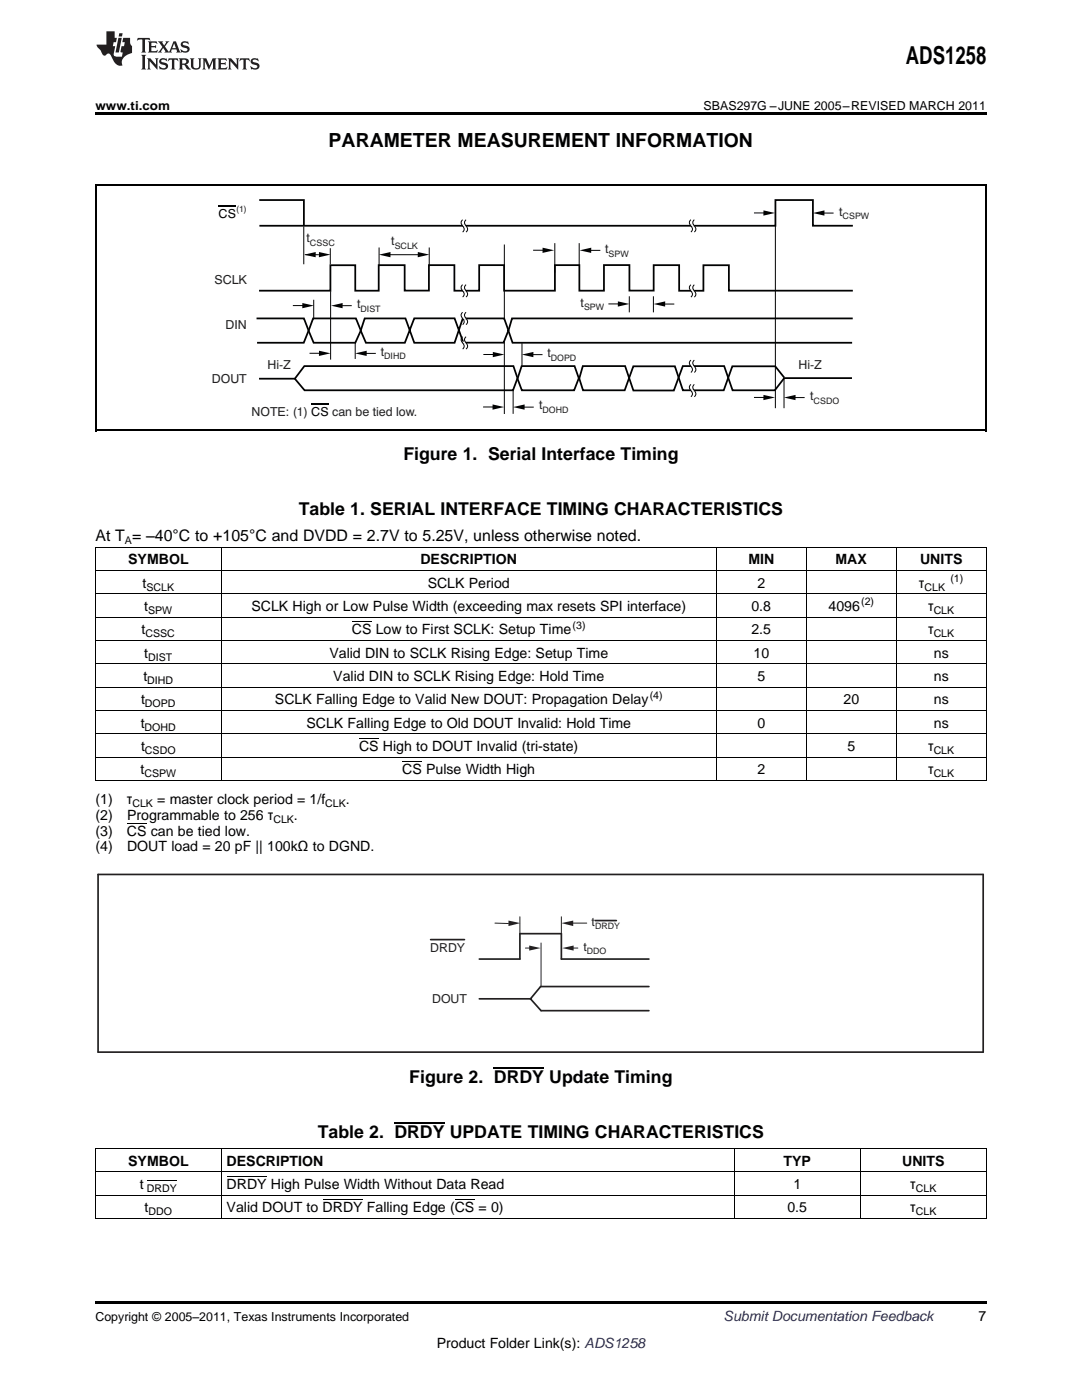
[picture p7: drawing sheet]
<svg xmlns="http://www.w3.org/2000/svg" width="216mm" height="279mm" viewBox="0 0 216 279" stroke-linecap="round" stroke-linejoin="round" font-family="sans-serif">
<g fill="#231f20">
<path d="M27.5 7.6l-.1 .5 .4-.2h.6v.1v2.1l-.2 .4h1l-.3-.4v-2.1l.1-.1h.5l.5 .2-.2-.5zM29.5 8.3l.2 .3v1.5l-.2 .4h1.8l.2-.6a1.04 1.04 0 0 1-1.3 .2v-.7h.6l.3 .2v-.6l-.3 .2h-.6v-.6l.8-.1 .4 .3-.2-.5zM31.5 8.3l.9 1.1-.9 1.1h.8l-.2-.2 .5-.7 .4 .7-.2 .2h1.5l-.1-.2 .1-.4h.9l.1 .4-.2 .2h1l-.3-.3-.7-1.9h-.5l-.9 2-.8-1 .9-1h-.8l.1 .3-.3 .5-.4-.6 .2-.2zM34.7 8.6l.4 1h-.7zM36.3 8.4a.63 .63 0 0 0-.2 .7 .63 .63 0 0 0 .6 .4l.6 .2 .1 .2a.75 .75 0 0 1-.7 .4 .75 .75 0 0 1-.6-.5l.1 .7 .1-.1a1.11 1.11 0 0 0 1.5-.6 1.13 1.13 0 0 0-1.2-.8l-.1-.4a1.04 1.04 0 0 1 1.2 .2l-.2-.5-.1 .1-.5-.2zM28.2 10.9l.2 .4v2.2l-.2 .4h1l-.3-.4v-2.2l.3-.4zM29.3 11.6l.3 .4v1.5l-.3 .4h.8l-.2-.4v-1.3l1.5 1.7v-1.9l.2-.4h-.7l.2 .4v.9l-1.1-1.3zM32 11.8a.62 .62 0 0 0-.2 .7 .62 .62 0 0 0 .6 .4l.6 .1 .1 .3a.76 .76 0 0 1-.7 .3 .76 .76 0 0 1-.6-.4l.1 .7 .1-.1a1.11 1.11 0 0 0 1.5-.6 1.13 1.13 0 0 0-1.2-.8l-.1-.4a1.04 1.04 0 0 1 1.2 .2l-.2-.6-.1 .1-.5-.1zM33.7 11.6l-.2 .6a.61 .61 0 0 1 .8-.3v1.6l-.2 .4h.9l-.2-.4v-1.6a.63 .63 0 0 1 .8 .3l-.2-.6zM35.6 11.6l.3 .4v1.5l-.3 .4h1l-.2-.2v-.8l.5 .2a.76 .76 0 0 0 1.2 .7l-1-1a.58 .58 0 0 0 .6-.5 .58 .58 0 0 0-.5-.6zM36.4 11.9h.1a.45 .45 0 0 1 .5 .1 .45 .45 0 0 1 .1 .5l-.7 .2zM37.9 11.6l.2 .2a2.17 2.17 0 0 0 .3 1.9 .99 .99 0 0 0 1.6-.6v-1.1l.2-.4h-.7l.2 .2a1.92 1.92 0 0 1-.2 1.8 .6 .6 0 0 1-.9-.5v-1.1l.2-.4zM40.4 11.6l.2 .4v1.5l-.2 .4h.7l-.2-.4v-1.4l.8 1.8 .8-1.8v1.4l-.2 .4h.9l-.2-.4v-1.5l.2-.4h-.8l-.6 1.5-.6-1.5zM43.4 11.6l.2 .4v1.5l-.2 .4h1.8l.2-.6a1.04 1.04 0 0 1-1.3 .1v-.6h.5l.4 .2v-.6l-.4 .2h-.5v-.7h.8l.3 .3-.1-.6zM45.5 11.6l.2 .4v1.5l-.2 .4h.7l-.2-.4v-1.3l1.5 1.7v-1.9l.2-.4h-.7l.2 .4v.9l-1.1-1.3zM47.9 11.6l-.1 .6a.61 .61 0 0 1 .8-.3v1.6l-.3 .4h1l-.3-.4 .1-1.6a.63 .63 0 0 1 .7 .3l-.1-.6zM50.2 11.8a.62 .62 0 0 0-.2 .7 .62 .62 0 0 0 .6 .4l.6 .1 .2 .3a.76 .76 0 0 1-.8 .3 .76 .76 0 0 1-.6-.4l.1 .7 .2-.1a1.11 1.11 0 0 0 1.5-.6 1.13 1.13 0 0 0-1.3-.8l-.1-.4a1.04 1.04 0 0 1 1.2 .2l-.1-.6-.2 .1-.5-.1z"/>
<path d="M21.2 6.3v2.6h-1.9l.1 .4 .7 .9a.91 .91 0 0 0 1 .8 .56 .56 0 0 1 .5-.3 .56 .56 0 0 1 .5 .3l.4 .8a1.53 1.53 0 0 0 1.9 1.2 1.54 1.54 0 0 1 1-2.1l.9-.3v-1.4a1.52 1.52 0 0 1-.3-1.6h-1.4l-.2 .8h.5l-.2 .8h-.4l-.2 1v.2l.4 .1-.2 .8a1.93 1.93 0 0 1-1.6-.3l.3-1.8h-.5l.2-.8h.4l.2-.8h-.4v-1.3zM23.6 7.6l-.6 2.9h.7l.6-2.9zM23.8 6.6l-.1 .7h.6l.2-.7z"/>
</g>
<path d="M43.6 41.2h3.5" fill="none" stroke="#010202" stroke-width=".25"/>
<path d="M51.7 39.9h8.9v5.2M170.2 58h-24.8v-5.1h-5v5.1h-4.9v-5.1h-5.1v5.1h-4.8v-5.1h-5.1v5.1h-4.9v-5.1h-4.9v5.1h-10.1v-5.1h-5v5.1h-4.9v-5.1h-5.1v5.1h-4.9v-5.1h-5.1v5.1h-4.7v-5.1h-5v5.1h-14.2M170.2 45.1h-8v-5.2h-7.5v5.2h-102.9M51.2 63.5h9.4l1 2.5-1 2.4h-9.3M51.7 75.6h7.3M60.7 73.1h41.7l.9 2.4-.9 2.4h-41.6l-2-2.3zM62.5 63.5h8.5l1 2.5-1.1 2.4h-8.3l-1-2.4zM101.5 65.9l-1 2.5h-8l-1.8-4.9h-8l-1.9 4.9h-7.8l-1-2.4 .8-2.4 8.1-.1 1.8 4.9h8l1.6-4.9h8.3l.9 2.5M104.1 73.1h10.5l.9 2.4-.9 2.4h-10.5l-.8-2.3zM156.5 75.4l-1.8-2.3h-8.6l-1.7 4.8h-8.1l-1.6-4.8h-8.3l-1.7 4.8h-8.4l-.7-2.4M170 75.5h-13.5l-1.9 2.4h-8.4l-1.7-4.8h-8.3l-1.7 4.8h-8.1l-1.7-4.8h-8.4l-.7 2.5M170.2 63.5h-68l-.8 2.5 .9 2.4h67.7" fill="none" stroke="#010202" stroke-width=".35"/>
<path d="M63.6 50.3l2.4 .5-2.4 .5z" fill="#010202"/>
<path d="M106.4 49.9h2.8" fill="none" stroke="#010202" stroke-width=".2"/>
<g fill="#010202">
<path d="M108.3 49.4l2.3 .5-2.3 .6z"/>
<path d="M83.4 50.3l2.3 .5-2.3 .5z"/>
</g>
<path d="M60.9 50.8h2.7" fill="none" stroke="#010202" stroke-width=".2"/>
<path d="M60.7 50.8l2.3-.5v1z" fill="#010202"/>
<path d="M58.4 61h2.8" fill="none" stroke="#010202" stroke-width=".2"/>
<path d="M60.3 60.5l2.3 .5-2.3 .5z" fill="#010202"/>
<path d="M70.2 61h-2.8" fill="none" stroke="#010202" stroke-width=".2"/>
<path d="M66 61l2.4-.5v1z" fill="#010202"/>
<path d="M61.8 70.5h2.8" fill="none" stroke="#010202" stroke-width=".2"/>
<path d="M63.7 70l2.3 .5-2.4 .5z" fill="#010202"/>
<path d="M75 70.5h-2.8" fill="none" stroke="#010202" stroke-width=".2"/>
<path d="M70.9 70.5l2.3-.5v1z" fill="#010202"/>
<path d="M121.4 60.7h2.8" fill="none" stroke="#010202" stroke-width=".2"/>
<path d="M123.3 60.1l2.3 .6-2.3 .5z" fill="#010202"/>
<path d="M131.8 60.7h2.7" fill="none" stroke="#010202" stroke-width=".2"/>
<path d="M130.4 60.7l2.3-.6v1.1z" fill="#010202"/>
<path d="M150.4 79.3h2.9" fill="none" stroke="#010202" stroke-width=".2"/>
<path d="M152.3 78.8l2.3 .5-2.3 .6z" fill="#010202"/>
<path d="M157.8 79.3h2.8" fill="none" stroke="#010202" stroke-width=".2"/>
<path d="M156.4 79.3l2.3-.5v1.1z" fill="#010202"/>
<path d="M150.4 42.5h2.9" fill="none" stroke="#010202" stroke-width=".2"/>
<path d="M152.3 42l2.3 .5-2.3 .5z" fill="#010202"/>
<path d="M163.6 42.5h2.7" fill="none" stroke="#010202" stroke-width=".2"/>
<path d="M162.2 42.5l2.3-.5v1z" fill="#010202"/>
<path d="M117.1 50h2.7" fill="none" stroke="#010202" stroke-width=".2"/>
<path d="M115.7 50l2.3-.6v1.1z" fill="#010202"/>
<path d="M96.4 70.7h2.9" fill="none" stroke="#010202" stroke-width=".2"/>
<path d="M98.3 70.2l2.4 .6-2.4 .5z" fill="#010202"/>
<path d="M105.5 70.8h2.8" fill="none" stroke="#010202" stroke-width=".2"/>
<path d="M104.1 70.8l2.3-.6v1.1z" fill="#010202"/>
<path d="M77.7 50.8h6.9" fill="none" stroke="#010202" stroke-width=".2"/>
<path d="M75.6 50.8l2.3-.5v1z" fill="#010202"/>
<path d="M60.6 45.2v7.5M62.6 59.8v3.8M65.9 49.5v3.2M66 58.1v13.7M75.6 49.4v3.5M85.6 49.4v3.5M110.7 48.5v5.9M115.6 48.5v4.4M125.6 59.1v3.2M156.4 75.5v6" fill="none" stroke="#010202" stroke-width=".2"/>
<path d="M92.1 44.8h.7l.3 .5h-.6z" fill-rule="evenodd" fill="#fff"/>
<path d="M92.3 43.9a.76 .76 0 0 0 0 1.2 .76 .76 0 0 1 0 1.2M93 43.9a.76 .76 0 0 0 0 1.2 .76 .76 0 0 1 0 1.2" fill="none" stroke="#010202" stroke-width=".2"/>
<path d="M92.1 57.8h.7l.3 .4h-.6z" fill-rule="evenodd" fill="#fff"/>
<path d="M92.3 56.8a.76 .76 0 0 0 0 1.2 .76 .76 0 0 1 0 1.3M93 56.8a.76 .76 0 0 0 0 1.2 .76 .76 0 0 1 0 1.3" fill="none" stroke="#010202" stroke-width=".2"/>
<path d="M92.1 63.3h.7l.3 .4h-.6z" fill-rule="evenodd" fill="#fff"/>
<path d="M92.3 62.3a.76 .76 0 0 0 0 1.3 .76 .76 0 0 1 0 1.2M93 62.3a.76 .76 0 0 0 0 1.3 .76 .76 0 0 1 0 1.2" fill="none" stroke="#010202" stroke-width=".2"/>
<path d="M92.1 68.2h.7l.3 .4h-.6z" fill-rule="evenodd" fill="#fff"/>
<path d="M92.3 67.2a.76 .76 0 0 0 0 1.2 .76 .76 0 0 1 0 1.3M93 67.2a.76 .76 0 0 0 0 1.2 .76 .76 0 0 1 0 1.3" fill="none" stroke="#010202" stroke-width=".2"/>
<path d="M137.7 57.8h.7l.3 .5h-.7z" fill-rule="evenodd" fill="#fff"/>
<path d="M137.9 56.8a.76 .76 0 0 0 0 1.3 .76 .76 0 0 1 0 1.2M138.5 56.8a.76 .76 0 0 0 0 1.3 .76 .76 0 0 1 0 1.2" fill="none" stroke="#010202" stroke-width=".2"/>
<path d="M137.7 72.8h.7l.3 .5h-.7z" fill-rule="evenodd" fill="#fff"/>
<path d="M137.9 71.9a.76 .76 0 0 0 0 1.2 .76 .76 0 0 1 0 1.2M138.5 71.9a.76 .76 0 0 0 0 1.2 .76 .76 0 0 1 0 1.2" fill="none" stroke="#010202" stroke-width=".2"/>
<path d="M137.7 77.7h.7l.3 .4h-.7z" fill-rule="evenodd" fill="#fff"/>
<path d="M137.9 76.7a.76 .76 0 0 0 0 1.2 .76 .76 0 0 1 0 1.3M138.5 76.7a.76 .76 0 0 0 0 1.2 .76 .76 0 0 1 0 1.3" fill="none" stroke="#010202" stroke-width=".2"/>
<path d="M137.7 44.8h.7l.3 .5h-.7z" fill-rule="evenodd" fill="#fff"/>
<path d="M100.6 48.8v14.7M137.9 43.8a.76 .76 0 0 0 0 1.3 .76 .76 0 0 1 0 1.2M138.5 43.8a.76 .76 0 0 0 0 1.3 .76 .76 0 0 1 0 1.2M70.9 68.3v3.3M96.4 81.2h2.8" fill="none" stroke="#010202" stroke-width=".2"/>
<path d="M98.3 80.7l2.3 .5-2.3 .6z" fill="#010202"/>
<path d="M103.8 81.3h2.7" fill="none" stroke="#010202" stroke-width=".2"/>
<path d="M102.4 81.2l2.3-.5v1.1z" fill="#010202"/>
<path d="M130.4 59.1v3.2M154.7 44.9v36.6M100.6 68.1v14.5M102.4 77.7v4.9M104.2 68.5v4.5" fill="none" stroke="#010202" stroke-width=".2"/>
<path d="M62.1 80.7h3.5" fill="none" stroke="#010202" stroke-width=".25"/>
<path d="M19.6 174.5h176.6v35.5h-176.6zM95.6 191.4h8.1v-5.1h8.3v5.1h17.5M95.6 199.3h10.4M129.5 196.9h-21.6l-2 2.4 2.1 2.4h21.5" fill="none" stroke="#231f20" stroke-width=".34"/>
<path d="M101.5 183.7l2.3 .5-2.3 .6z" fill="#231f20"/>
<path d="M98.8 184.2l2.7 .1" fill="none" stroke="#231f20" stroke-width=".2"/>
<path d="M112 184.2l2.4-.5v1.1z" fill="#231f20"/>
<path d="M104.8 189.2h1.7M114.4 184.2h2.7" fill="none" stroke="#231f20" stroke-width=".2"/>
<path d="M105.6 188.7l2.3 .5-2.3 .5z" fill="#231f20"/>
<path d="M113.5 189.2h1.8" fill="none" stroke="#231f20" stroke-width=".2"/>
<path d="M112.2 189.2l2.3-.5v1z" fill="#231f20"/>
<path d="M103.7 183v3.2M108 188.2v8.7M112 183v3.2" fill="none" stroke="#231f20" stroke-width=".2"/>
<path d="M85.9 187.5h6.8M118.8 183.7h4.2" fill="none" stroke="#231f20" stroke-width=".34"/>
<path d="M19 22.5h177.8v.5h-177.8zM19 155.8h.2zM142.8 155.8h.1zM160.8 155.8h.1zM178.8 155.8h.1zM196.7 155.8h.1zM19 259.7h177.8v.5h-177.8z" fill="#000"/>
<g fill="none" stroke="#000" stroke-width=".2">
<path d="M19 118.5h177.8M19 113.9h177.8M19 109.2h177.8M19.1 109.2v46.6M44.1 109.2v46.6M142.9 109.2v46.6M160.8 109.2v46.6M178.8 109.2v46.6M196.8 109.2v46.6M19 137.1h177.8M19 132.5h177.8M19 127.8h177.8"/>
<path d="M19 123.2h177.8M70.2 124.1h3.9M19 155.8h177.8M19 151.1h177.8M19 146.5h177.8M19 141.8h177.8M71.6 147.4h4M80.3 152.1h3.9M25.3 164.3h3.9M19 238.5h177.8M19 233.9h177.8M19 229.2h177.8"/>
<path d="M19.1 229.3v13.9M29.3 235.5h6M44.1 229.3v13.9M45.2 234.8h8M64.4 239.5h8M90.7 239.5h4M146.5 229.3v13.9M171.6 229.3v13.9M196.8 229.3v13.9M19 243.2h177.8"/>
</g>
<path d="M98.6 213.1h9.9M78.7 224h10" fill="none" stroke="#000" stroke-width=".25"/>
<path d="M19 36.9h177.8M19.2 36.7v49.4M196.7 36.7v49.4M19 85.9h177.8" fill="none" stroke="#000" stroke-width=".35"/>
<text font-size="4.9" x="180.8" y="12.8">ADS1258</text>
<text font-size="3.9" x="65.6" y="29.3">PARAMETER MEASUREMENT INFORMATION</text>
<g font-size="3.5">
<text x="80.5" y="91.9">Figure 1. Serial Interface Timing</text>
<text x="59.6" y="102.8">Table 1. SERIAL INTERFACE TIMING CHARACTERISTICS</text>
<text x="81.7" y="216.2">Figure 2. DRDY Update Timing</text>
<text x="63.4" y="227.2">Table 2. DRDY UPDATE TIMING CHARACTERISTICS</text>
</g>
<text font-size="3.2" x="19" y="108">At T = –40°C to +105°C and DVDD = 2.7V to 5.25V, unless otherwise noted.</text>
<g font-size="2.8">
<text x="25.6" y="112.6">SYMBOL</text>
<text x="83.9" y="112.6">DESCRIPTION</text>
<text x="149.3" y="112.6">MIN</text>
<text x="166.7" y="112.6">MAX</text>
<text x="183.6" y="112.6">UNITS</text>
<text x="28.4" y="117.3">t</text>
<text x="85.3" y="117.3">SCLK Period</text>
<text x="151.1" y="117.3">2</text>
<text x="183.4" y="117.3">τ</text>
<text x="28.8" y="122">t</text>
<text x="50.2" y="122">SCLK High or Low Pulse Width (exceeding max resets SPI interface)</text>
<text x="149.9" y="122">0.8</text>
<text x="165.3" y="122">4096</text>
<text x="185.2" y="122">τ</text>
<text x="28.3" y="126.6">t</text>
<text x="28.8" y="131.3">t</text>
<text x="65.7" y="131.3">Valid DIN to SCLK Rising Edge: Setup Time</text>
<text x="70.2" y="126.6">CS Low to First SCLK: Setup Time</text>
<text x="149.9" y="126.6">2.5</text>
<text x="150.4" y="131.3">10</text>
<text x="185.2" y="126.6">τ</text>
<text x="186.3" y="131.3">ns</text>
<text x="28.6" y="135.9">t</text>
<text x="66.5" y="135.9">Valid DIN to SCLK Rising Edge: Hold Time</text>
<text x="151.1" y="135.9">5</text>
<text x="186.3" y="135.9">ns</text>
<text x="28.2" y="140.6">t</text>
<text x="54.9" y="140.6">SCLK Falling Edge to Valid New DOUT: Propagation Delay</text>
<text x="168.3" y="140.6">20</text>
<text x="186.3" y="140.6">ns</text>
<text x="28.1" y="145.2">t</text>
<text x="28.2" y="149.9">t</text>
<text x="61.1" y="145.2">SCLK Falling Edge to Old DOUT Invalid: Hold Time</text>
<text x="71.6" y="149.9">CS High to DOUT Invalid (tri-state)</text>
<text x="151.1" y="145.2">0</text>
<text x="169.1" y="149.9">5</text>
<text x="185.2" y="149.9">τ</text>
<text x="186.3" y="145.2">ns</text>
<text x="28" y="154.6">t</text>
<text x="80.3" y="154.6">CS Pulse Width High</text>
<text x="151.1" y="154.6">2</text>
<text x="185.2" y="154.6">τ</text>
<text x="19" y="160.4">(1)</text>
<text x="25.3" y="160.4">τ</text>
<text x="31.4" y="160.4">= master clock period = 1/f</text>
<text x="69" y="160.4">.</text>
<text x="19" y="163.6">(2)</text>
<text x="19" y="166.8">(3)</text>
<text x="25.3" y="166.8">CS can be tied low.</text>
<text x="25.4" y="163.6">Programmable to 256 τ</text>
<text x="58.7" y="163.6">.</text>
<text x="19" y="169.9">(4)</text>
<text x="25.4" y="169.9">DOUT load = 20 pF || 100kΩ to DGND.</text>
<text x="25.6" y="232.7">SYMBOL</text>
<text x="45.2" y="232.7">DESCRIPTION</text>
<text x="156.4" y="232.7">TYP</text>
<text x="180" y="232.7">UNITS</text>
<text x="27.9" y="237.3">t</text>
<text x="45.2" y="237.3">DRDY High Pulse Width Without Data Read</text>
<text x="158.3" y="237.3">1</text>
<text x="181.6" y="237.3">τ</text>
<text x="28.9" y="242">t</text>
<text x="45.2" y="242">Valid DOUT to DRDY Falling Edge (CS = 0)</text>
<text x="157.1" y="242">0.5</text>
<text x="181.6" y="242">τ</text>
<text x="195.3" y="263.6">7</text>
<text x="87.1" y="269">Product Folder Link(s): ADS1258</text>
</g>
<text font-size="2.8" fill="#0000c8" x="144.4" y="263.6">Submit Documentation Feedback</text>
<g font-size="2.5">
<text x="19" y="21.9">www.ti.com</text>
<text x="140.4" y="21.9">SBAS297G –JUNE 2005–REVISED MARCH 2011</text>
<text x="19" y="263.6">Copyright © 2005–2011, Texas Instruments Incorporated</text>
</g>
<text font-size="2.5" fill="#010202" x="43.6" y="43.5">CS</text>
<g font-size="2.5" fill="#231f20">
<text x="167.4" y="43">t</text>
<text x="61.2" y="48.4">t</text>
<text x="78.1" y="48.9">t</text>
<text x="120.8" y="50.5">t</text>
<text x="42.8" y="56.7">SCLK</text>
<text x="45" y="65.7">DIN</text>
<text x="71.3" y="61.5">t</text>
<text x="115.9" y="61.2">t</text>
<text x="76" y="71">t</text>
<text x="109.2" y="71.3">t</text>
<text x="42.3" y="76.5">DOUT</text>
<text x="53.4" y="73.7">Hi-Z</text>
<text x="159.3" y="73.7">Hi-Z</text>
<text x="50.2" y="83">NOTE: (1) CS can be tied low.</text>
<text x="107.6" y="81.7">t</text>
<text x="161.7" y="79.9">t</text>
<text x="118" y="184.8">t</text>
<text x="85.8" y="190.1">DRDY</text>
<text x="116.4" y="189.7">t</text>
<text x="86.3" y="200.2">DOUT</text>
</g>
<g font-size="2.1">
<text x="24.9" y="108.6">A</text>
<text x="29.2" y="117.9">SCLK</text>
<text x="184.5" y="117.9">CLK</text>
<text x="189.7" y="116.2">(1)</text>
<text x="29.6" y="122.5">SPW</text>
<text x="114.3" y="125.5">(3)</text>
<text x="171.8" y="120.8">(2)</text>
<text x="186.3" y="122.5">CLK</text>
<text x="29" y="127.2">CSSC</text>
<text x="29.6" y="131.8">DIST</text>
<text x="186.3" y="127.2">CLK</text>
<text x="29.4" y="136.5">DIHD</text>
<text x="28.9" y="141.1">DOPD</text>
<text x="129.6" y="139.5">(4)</text>
<text x="28.9" y="145.8">DOHD</text>
<text x="28.8" y="155.1">CSPW</text>
<text x="28.9" y="150.5">CSDO</text>
<text x="186.3" y="150.5">CLK</text>
<text x="186.3" y="155.1">CLK</text>
<text x="26.4" y="161">CLK</text>
<text x="64.9" y="161">CLK</text>
<text x="54.5" y="164.1">CLK</text>
<text x="29.3" y="237.9">DRDY</text>
<text x="182.7" y="237.9">CLK</text>
<text x="29.6" y="242.5">DDO</text>
<text x="182.7" y="242.5">CLK</text>
</g>
<g font-size="1.8" fill="#231f20">
<text x="47.1" y="42.4">(1)</text>
<text x="168.1" y="43.7">CSPW</text>
<text x="61.8" y="49.1">CSSC</text>
<text x="78.8" y="49.6">SCLK</text>
<text x="121.4" y="51.2">SPW</text>
<text x="71.9" y="62.2">DIST</text>
<text x="116.5" y="61.9">SPW</text>
<text x="76.7" y="71.7">DIHD</text>
<text x="109.9" y="72">DOPD</text>
<text x="108.3" y="82.4">DOHD</text>
<text x="162.4" y="80.6">CSDO</text>
<text x="118.8" y="185.5">DRDY</text>
<text x="117.1" y="190.4">DDO</text>
</g>
</svg>
